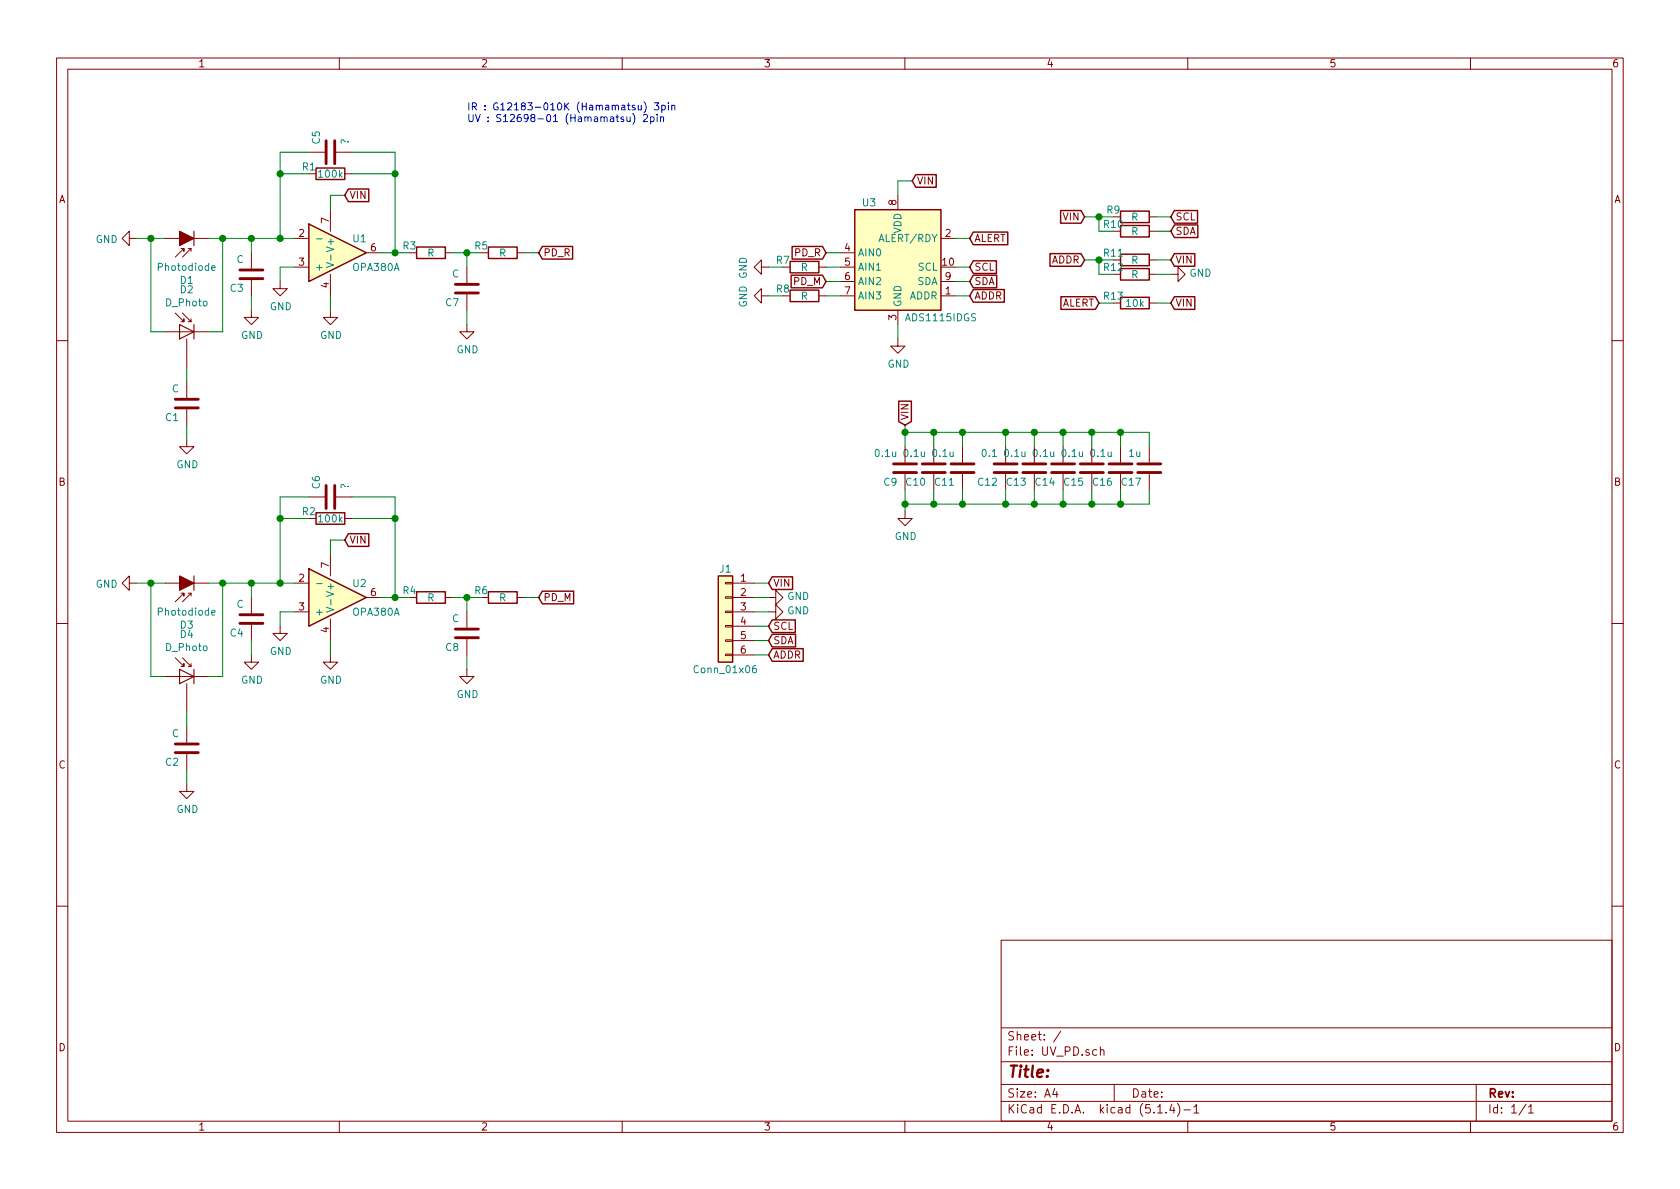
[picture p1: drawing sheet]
<svg xmlns="http://www.w3.org/2000/svg" width="297mm" height="210mm" viewBox="0 0 297 210" stroke-linecap="round" stroke-linejoin="round" font-family="sans-serif">
<g fill="none" stroke="#840000" stroke-width=".18">
<path d="M10 10.3h277v189.9h-277zM12 12.2h273v186.1h-273zM60 10.3v1.9M110 10.3v1.9M160 10.3v1.9M210 10.3v1.9M260 10.3v1.9M54.6 26.9h2.8M58.4 37.1v3.8M59.4 26.9h2.8M61 30.7h1.2M158.7 34.5v2.6"/>
<path d="M203.2 38.3h1.3M22.9 42.2v-1.3l-1.3 1.3 1.3 1.2v-1.2h1.2M29.2 58.7h7.6M29.2 42.2h7.6M31 55.4l1.5 1.5v-.5v.5h-.5M32 43.9h.5v.5v-.5l-1.5 1.6M32.3 55.4l1.5 1.5v-.5M33 59.9v5.1M33.3 56.9h.5M33.3 43.9h.5M33.8 44.4v-.5l-1.5 1.6M44.4 54.9v1.2h1.3l-1.3 1.3-1.2-1.3h1.2"/>
<path d="M44.4 44.7v2.8M44.4 49.5v2.8M49.5 49.8v1.2h1.3l-1.3 1.3-1.2-1.3h1.2M52.1 47.2h2.5M52.1 42.2h2.5M58.4 54.9v1.2h1.3l-1.3 1.3-1.3-1.3h1.3M58.4 48.5v3.8M64.8 44.7h2.5M78.7 44.7h1.3M82.5 57.4v1.3h1.3l-1.3 1.2-1.2-1.2h1.2M82.5 47.2v2.8M82.5 52.1v2.8"/>
<path d="M91.4 44.7h1.3M134.6 52.3v-1.3l-1.3 1.3 1.3 1.3v-1.3h1.3M134.6 47.2v-1.2l-1.3 1.2 1.3 1.3v-1.3h1.3M144.8 47.2h1.2M144.8 52.3h1.2M148.6 47.2h2.5M148.6 44.7h2.5M148.6 52.3h2.5M148.6 49.8h2.5M158.7 59.9v1.3h1.3l-1.3 1.3-1.2-1.3h1.2M158.7 54.9v2.5M166.4 42.2h2.5"/>
<path d="M166.4 52.3h2.5M166.4 49.8h2.5M203.2 46h1.3M203.2 48.5h1.3M203.2 40.9h1.3M203.2 53.6h1.3M207 48.5h1.3v-1.3l1.2 1.3-1.2 1.3v-1.3M10 60.2h2M33 77.7v1.3h1.3l-1.3 1.3-1.3-1.3h1.3M33 67.6v2.8M33 72.4v2.8M160 79v2.8"/>
<path d="M165.1 79v2.8M170.2 79v2.8M177.8 79v2.8M182.9 79v2.8M188 79v2.8M193 79v2.8M198.1 79v2.8M203.2 79v2.8M285 60.2h2M54.6 87.9h2.8M58.4 98v3.8M59.4 87.9h2.8"/>
<path d="M61 91.7h1.2M160 90.4v1.3h1.3l-1.3 1.3-1.3-1.3h1.3M160 83.8v2.8M165.1 83.8v2.8M170.2 83.8v2.8M177.8 83.8v2.8M182.9 83.8v2.8M188 83.8v2.8M193 83.8v2.8M198.1 83.8v2.8M203.2 83.8v2.8M10 110.3h2"/>
<path d="M22.9 103.1v-1.3l-1.3 1.3 1.3 1.3v-1.3h1.2M29.2 103.1h7.6M29.2 119.6h7.6M31 116.3l1.5 1.6v-.6v.6h-.5M32 104.9h.5v.5v-.5l-1.5 1.5M32.3 116.3l1.5 1.6v-.6M33.3 104.9h.5M33.3 117.9h.5M33.8 105.4v-.5l-1.5 1.5M44.4 115.8v1.3h1.3l-1.3 1.3-1.2-1.3h1.2M44.4 105.7v2.8M44.4 110.5v2.8"/>
<path d="M49.5 110.7v1.3h1.3l-1.3 1.3-1.2-1.3h1.2M52.1 103.1h2.5M52.1 108.2h2.5M58.4 115.8v1.3h1.3l-1.3 1.3-1.3-1.3h1.3M58.4 109.5v3.8M64.8 105.7h2.5M78.7 105.7h1.3M82.5 118.4v1.2h1.3l-1.3 1.3-1.2-1.3h1.2M82.5 108.2v2.8M82.5 113v2.8M91.4 105.7h1.3M128.3 115.7h1.2v.2h-1.2z"/>
<path d="M128.3 113.2h1.2v.2h-1.2zM128.3 110.6h1.2v.3h-1.2zM128.3 108.1h1.2v.2h-1.2zM128.3 105.5h1.2v.3h-1.2zM128.3 103h1.2v.2h-1.2zM129.5 103.1h3.8M129.5 105.7h3.8M129.5 108.2h3.8M129.5 110.7h3.8M129.5 113.3h3.8M129.5 115.8h3.8M135.9 105.7h1.3v-1.3l1.2 1.3-1.2 1.2v-1.2"/>
<path d="M135.9 108.2h1.3v-1.3l1.2 1.3-1.2 1.3v-1.3M285 110.3h2M33 138.7v1.2h1.3l-1.3 1.3-1.3-1.3h1.3M33 120.9v5.1M33 128.5v2.8M33 133.3v2.8M10 160.2h2M177 166.3h108v32h-108zM285 160.2h2M60 198.3v1.9M110 198.3v1.9M160 198.3v1.9"/>
<path d="M177 194.8h108M177 191.8h108M177 187.8h108M177 181.8h108M186.5 192.5l-.4 1h1M186.8 193v1M187.6 182.3l-1.3 2M194.6 185.7a.37 .37 0 0 1 .6 .1v.8M194.6 185.1v1.5M197 191.8v3M204.7 196.8h.8M206.2 196.7v.1"/>
<path d="M207.2 195.2l-.4 1.1h.9M207.5 195.8v1M208.2 195.1a1.71 1.71 0 0 1 0 2.3M209.3 196.3h1.2M210 198.3v1.9M211.1 195.8l.4-.5v1.5M211.1 196.8h.9M260 198.3v1.9M261 191.8v6.5M269.8 195.2l-1.2 2M270.3 195.8l.4-.5v1.5M270.3 196.8h.8"/>
</g>
<g fill="none" stroke="#840000" stroke-width=".51">
<path d="M57.7 24.9v4.1M59.2 24.9v4.1M42.4 47.7h4.1M42.4 49.3h4.1M80.5 50.3h4.1M80.5 51.8h4.1M31 70.6h4.1M31 72.1h4.1M57.7 85.8v4.1M59.2 85.8v4.1M158 82h4.1M158 83.6h4.1"/>
<path d="M163.1 82h4M163.1 83.6h4M168.1 82h4.1M168.1 83.6h4.1M175.8 82h4M175.8 83.6h4M180.8 82h4.1M180.8 83.6h4.1M185.9 82h4.1M185.9 83.6h4.1M191 82h4.1M191 83.6h4.1"/>
<path d="M196.1 82h4.1M196.1 83.6h4.1M201.2 82h4M201.2 83.6h4M42.4 108.7h4.1M42.4 110.2h4.1M80.5 111.2h4.1M80.5 112.8h4.1M31 131.6h4.1M31 133.1h4.1"/>
</g>
<path d="M31.7 57.4l2.6 1.3-2.6 1.2zM34.3 40.9v2.5M34.3 57.4v2.5M31.7 118.4l2.6 1.2-2.6 1.3zM34.3 101.8v2.6M34.3 118.4v2.5" fill="none" stroke="#840000" stroke-width=".2"/>
<g fill="#840000" stroke="#840000" stroke-width=".2">
<path d="M31.7 101.8l2.6 1.3-2.6 1.3z"/>
<path d="M31.7 40.9l2.6 1.3-2.6 1.2z"/>
</g>
<path d="M37.4 47.4l.6-.1v-.3h-.4l-.2 .2 .1 .6h.5M56 42.2h1M57.7 46.4l1.3 .5-1.3 .4M58.5 45.1v.9M37.4 108.4l.6-.2v-.2l-.4-.1-.2 .2 .1 .6h.5M56 103.2h1M57.7 107.4l1.3 .4-1.3 .4M58.5 106v1M133.7 117.7l-.4 .1a.87 .87 0 0 0 0 1.2l.4-.2v-.5l-.4-.1-.3 .2" fill="none" stroke="#008484" stroke-width=".18"/>
<g fill="none" stroke="#840000" stroke-width=".25">
<path d="M54.6 39.6l10.2 5.1-10.2 5.1zM55.9 29.7h5.1v2h-5.1zM61.6 33.4h3.6v2.3h-3.6l-.6-1.2zM151.1 37.1h15.3v17.8h-15.3zM161.9 30.9h3.6v2.2h-3.6l-.6-1.1zM187.5 37.2h3.6l.7 1.1-.7 1.2h-3.6zM198.1 37.3h5.1v2.1h-5.1zM198.1 39.9h5.1v2h-5.1zM207.6 37.2h4.1v2.3h-4.1l-.6-1.2zM207.6 39.8h4.2v2.2h-4.2l-.6-1.1zM73.7 43.7h5v2h-5zM86.4 43.7h5v2h-5z"/>
<path d="M95.9 43.6h5.3v2.2h-5.3l-.7-1.1zM139.7 46.2h5.1v2.1h-5.1zM139.7 51.3h5.1v2h-5.1zM139.9 48.7h5.5l.6 1.1-.6 1.1h-5.5zM140.1 43.6h5.3l.6 1.1-.6 1.1h-5.3zM172.1 41h6.1v2.3h-6.1l-.7-1.1zM172.1 51.2h5.5v2.2h-5.5l-.7-1.1zM172.1 46.1h4.1v2.3h-4.1l-.7-1.2zM172.1 48.7h4.1v2.2h-4.1l-.7-1.1zM185.6 44.9h5.5l.7 1.1-.7 1.1h-5.5zM187.6 52.5h6.1l.6 1.1-.6 1.1h-6.1zM198.1 45h5.1v2h-5.1z"/>
<path d="M198.1 47.5h5.1v2h-5.1zM198.1 52.6h5.1v2h-5.1zM207.6 52.5h3.7v2.2h-3.7l-.6-1.1zM207.6 44.9h3.7v2.2h-3.7l-.6-1.1zM158.9 70.9h2.2v3.6l-1.1 .7-1.1-.7zM55.9 90.7h5.1v2h-5.1zM61.6 94.4h3.6v2.2h-3.6l-.6-1.1zM54.6 100.6l10.2 5.1-10.2 5zM73.7 104.6h5v2.1h-5zM86.4 104.6h5v2.1h-5zM95.9 104.5h5.5v2.3h-5.5l-.7-1.1zM127 101.8h2.5v15.3h-2.5z"/>
<path d="M136.5 102h3.6v2.2h-3.6l-.6-1.1zM136.5 109.6h4.1v2.3h-4.1l-.6-1.2zM136.5 112.2h4.2v2.2h-4.2l-.6-1.1zM136.5 114.7h5.5v2.2h-5.5l-.6-1.1z"/>
</g>
<g fill="#ffffc2" stroke="#ffffc2" stroke-width=".18">
<path d="M54.6 39.6l10.2 5.1-10.2 5.1z"/>
<path d="M151.1 37.1h15.3v17.8h-15.3z"/>
<path d="M127 101.8h2.5v15.3h-2.5z"/>
<path d="M54.6 100.6l10.2 5.1-10.2 5z"/>
</g>
<g fill="none" stroke="#008400" stroke-width=".18">
<path d="M49.5 30.7h5.1M54.6 26.9h-5.1v15.3M61 34.5h-2.6v2.6M62.2 26.9h7.6v17.8M62.2 30.7h7.6M161.3 32h-2.6v2.5M191.8 38.3h5M194.3 38.3v2.6h2.5M204.5 38.3h2.5M24.1 42.2h5.1M26.7 42.2v16.5h2.5M36.8 42.2h15.3"/>
<path d="M39.4 42.2v16.5h-2.6M44.4 42.2v2.5M44.4 52.3v2.6M52.1 47.2h-2.6v2.6M58.4 52.3v2.6M67.3 44.7h5.1M80 44.7h5.1M82.5 44.7v2.5M82.5 54.9v2.5M92.7 44.7h2.5M135.9 52.3h2.5M135.9 47.2h2.5"/>
<path d="M146 52.3h2.6M146 47.2h2.6M146 49.8h2.6M146 44.7h2.6M158.7 57.4v2.5M168.9 42.2h2.5M168.9 52.3h2.5M168.9 47.2h2.5M168.9 49.8h2.5M191.8 46h5M194.3 53.6h2.5M194.3 46v2.5h2.5"/>
<path d="M204.5 53.6h2.5M204.5 40.9h2.5M204.5 48.5h2.5M204.5 46h2.5M33 65v2.6M33 75.2v2.5M160 76.4h43.2v2.6M160 75.2v3.8M165.1 76.4v2.6M170.2 76.4v2.6M177.8 76.4v2.6M182.9 76.4v2.6"/>
<path d="M188 76.4v2.6M193 76.4v2.6M198.1 76.4v2.6M49.5 91.7h5.1M54.6 87.9h-5.1v15.2M61 95.5h-2.6v2.5M62.2 91.7h7.6M62.2 87.9h7.6v17.8M160 86.6v3.8M165.1 86.6v2.5M170.2 86.6v2.5M177.8 86.6v2.5"/>
<path d="M182.9 86.6v2.5M188 86.6v2.5M193 86.6v2.5M198.1 86.6v2.5M203.2 86.6v2.5h-43.2M24.1 103.1h5.1M26.7 103.1v16.5h2.5M36.8 103.1h15.3M39.4 103.1v16.5h-2.6M44.4 103.1v2.6M44.4 113.3v2.5M52.1 108.2h-2.6v2.5"/>
<path d="M58.4 113.3v2.5M67.3 105.7h5.1M80 105.7h5.1M82.5 105.7v2.5M82.5 115.8v2.6M92.7 105.7h2.5M133.3 105.7h2.6M133.3 103.1h2.6M133.3 108.2h2.6M133.3 113.3h2.6M133.3 110.7h2.6M133.3 115.8h2.6"/>
<path d="M33 126v2.5M33 136.1v2.6"/>
</g>
<g fill="none" stroke="#0000c2" stroke-width=".18">
<path d="M112.9 18.6v.8l.3 .1 .2-.2M113.4 18.6v.9M113.9 18a1.4 1.4 0 0 1 0 1.9M115.7 18.2h.8l-.4 .5 .3 .1 .1 .4-.3 .3-.5-.2M117 18.7l.4-.1 .2 .2-.1 .6h-.5M117 18.6v1.3M118.2 18.2v.1M118.2 18.6v.9M118.8 18.7l.1-.1 .4 .1v.8M118.8 18.6v.9M110.8 20.7l.1 .8h.3l.2-.1M111.4 20.7v.8"/>
<path d="M111.9 20.1a1.47 1.47 0 0 1 0 1.9M113.8 20.4l.4-.2 .3 .4-.1 .2-.7 .7h.8M115 20.7h.4l.2 .2-.1 .6h-.5M115 20.7v1.2M116.2 20.2v.2M116.2 20.7v.8M116.8 20.8l.2-.1h.3v.8M116.8 20.7v.8"/>
</g>
<g fill="#008400" stroke="#008400" stroke-width=".25">
<circle cx="188" cy="89.1" r=".51"/>
<circle cx="82.6" cy="44.7" r=".51"/>
<circle cx="49.5" cy="42.2" r=".51"/>
<circle cx="198.1" cy="89.1" r=".51"/>
<circle cx="69.9" cy="44.7" r=".51"/>
<circle cx="188" cy="76.4" r=".51"/>
<circle cx="198.1" cy="76.4" r=".51"/>
<circle cx="160" cy="89.1" r=".51"/>
<circle cx="193" cy="89.1" r=".51"/>
<circle cx="26.7" cy="103.1" r=".51"/>
<circle cx="193" cy="76.4" r=".51"/>
<circle cx="160" cy="76.4" r=".51"/>
<circle cx="170.2" cy="89.1" r=".51"/>
<circle cx="170.2" cy="76.4" r=".51"/>
<circle cx="194.3" cy="46" r=".51"/>
<circle cx="26.7" cy="42.2" r=".51"/>
<circle cx="165.1" cy="76.4" r=".51"/>
<circle cx="69.9" cy="91.7" r=".51"/>
<circle cx="177.8" cy="89.1" r=".51"/>
<circle cx="69.9" cy="30.7" r=".51"/>
<circle cx="44.5" cy="103.1" r=".51"/>
<circle cx="39.4" cy="103.1" r=".51"/>
<circle cx="49.5" cy="91.7" r=".51"/>
<circle cx="165.1" cy="89.1" r=".51"/>
<circle cx="182.9" cy="89.1" r=".51"/>
<circle cx="182.9" cy="76.4" r=".51"/>
<circle cx="49.5" cy="103.1" r=".51"/>
<circle cx="44.5" cy="42.2" r=".51"/>
<circle cx="82.6" cy="105.7" r=".51"/>
<circle cx="39.4" cy="42.2" r=".51"/>
<circle cx="194.3" cy="38.3" r=".51"/>
<circle cx="69.9" cy="105.7" r=".51"/>
<circle cx="177.8" cy="76.4" r=".51"/>
<circle cx="49.5" cy="30.7" r=".51"/>
</g>
<text font-size="2.8" fill="#840000" x="178" y="190.5">Title:</text>
<g font-size="2.1" fill="#840000">
<text x="178" y="184">Sheet: /</text>
<text x="178" y="186.7">File: UV_PD.sch</text>
<text x="178" y="196.9">KiCad E.D.A. kicad (5.1.4)-1</text>
<text x="178" y="194.1">Size: A4</text>
<text x="200" y="194.1">Date:</text>
<text x="263" y="194.1">Rev:</text>
<text x="263" y="196.9">Id: 1/1</text>
</g>
<g font-size="1.8" fill="#840000">
<text x="35" y="11.9">1</text>
<text x="85" y="11.9">2</text>
<text x="135" y="11.9">3</text>
<text x="185" y="11.9">4</text>
<text x="235" y="11.9">5</text>
<text x="285" y="11.9">6</text>
<text x="10.4" y="35.9">A</text>
<text x="61.7" y="35.2">VIN</text>
<text x="162.1" y="32.6">VIN</text>
<text x="285.4" y="35.9">A</text>
<text x="52.9" y="41.9">2</text>
<text x="58.2" y="39.5" transform="rotate(-90 58.2 39.5)">7</text>
<text x="158.5" y="36.3" transform="rotate(-90 158.5 36.3)">8</text>
<text x="167.2" y="41.9">2</text>
<text x="188" y="39">VIN</text>
<text x="207.8" y="39">SCL</text>
<text x="207.8" y="41.5">SDA</text>
<text x="52.9" y="47">3</text>
<text x="65.6" y="44.4">6</text>
<text x="96" y="45.3">PD_R</text>
<text x="140.5" y="45.3">PD_R</text>
<text x="149.4" y="44.4">4</text>
<text x="149.4" y="47">5</text>
<text x="166.7" y="47">10</text>
<text x="172.2" y="42.8">ALERT</text>
<text x="172.2" y="47.9">SCL</text>
<text x="185.9" y="46.6">ADDR</text>
<text x="207.8" y="46.6">VIN</text>
<text x="58.2" y="50.9" transform="rotate(-90 58.2 50.9)">4</text>
<text x="140.4" y="50.4">PD_M</text>
<text x="149.4" y="49.5">6</text>
<text x="149.4" y="52.1">7</text>
<text x="167.2" y="52.1">1</text>
<text x="167.2" y="49.5">9</text>
<text x="172.2" y="53">ADDR</text>
<text x="172.2" y="50.4">SDA</text>
<text x="158.5" y="56.6" transform="rotate(-90 158.5 56.6)">3</text>
<text x="187.6" y="54.2">ALERT</text>
<text x="207.8" y="54.2">VIN</text>
<text x="160.7" y="74.4" transform="rotate(-90 160.7 74.4)">VIN</text>
<text x="10.4" y="85.9">B</text>
<text x="285.4" y="85.9">B</text>
<text x="58.2" y="100.4" transform="rotate(-90 58.2 100.4)">7</text>
<text x="61.7" y="96.1">VIN</text>
<text x="52.9" y="102.9">2</text>
<text x="52.9" y="107.9">3</text>
<text x="65.6" y="105.4">6</text>
<text x="96" y="106.3">PD_M</text>
<text x="131" y="102.9">1</text>
<text x="131" y="105.4">2</text>
<text x="131" y="107.9">3</text>
<text x="136.7" y="103.8">VIN</text>
<text x="58.2" y="111.9" transform="rotate(-90 58.2 111.9)">4</text>
<text x="131" y="110.5">4</text>
<text x="131" y="113">5</text>
<text x="136.7" y="111.4">SCL</text>
<text x="136.7" y="113.9">SDA</text>
<text x="131" y="115.6">6</text>
<text x="136.7" y="116.5">ADDR</text>
<text x="10.4" y="135.9">C</text>
<text x="285.4" y="135.9">C</text>
<text x="10.4" y="185.9">D</text>
<text x="285.4" y="185.9">D</text>
<text x="35" y="199.9">1</text>
<text x="85" y="199.9">2</text>
<text x="135" y="199.9">3</text>
<text x="185" y="199.9">4</text>
<text x="235" y="199.9">5</text>
<text x="285" y="199.9">6</text>
</g>
<g font-size="1.8" fill="#0000c2">
<text x="82.5" y="19.5">IR : G12183-010K (Hamamatsu) 3pin</text>
<text x="82.5" y="21.6">UV : S12698-01 (Hamamatsu) 2pin</text>
</g>
<g font-size="1.8" fill="#008484">
<text x="56.6" y="25.4" transform="rotate(-90 56.6 25.4)">C5</text>
<text x="61.6" y="25.5" transform="rotate(-90 61.6 25.5)">?</text>
<text x="53.5" y="30.1">R1</text>
<text x="56.5" y="31.4">100k</text>
<text x="152.6" y="36.5">U3</text>
<text x="159.4" y="41.3" transform="rotate(-90 159.4 41.3)">VDD</text>
<text x="195.2" y="40.3">R10</text>
<text x="195.7" y="37.8">R9</text>
<text x="200" y="39">R</text>
<text x="200" y="41.6">R</text>
<text x="16.9" y="43">GND</text>
<text x="28.1" y="47.9">Photodiode</text>
<text x="41.8" y="46.5">C</text>
<text x="55.6" y="47.9">+</text>
<text x="59.1" y="44.1" transform="rotate(-90 59.1 44.1)">V+</text>
<text x="62.5" y="42.8">U1</text>
<text x="62.5" y="47.9">OPA380A</text>
<text x="71.3" y="44.1">R3</text>
<text x="75.6" y="45.4">R</text>
<text x="84" y="44.1">R5</text>
<text x="88.3" y="45.4">R</text>
<text x="137.3" y="46.7">R7</text>
<text x="141.6" y="47.9">R</text>
<text x="151.6" y="45.3">AIN0</text>
<text x="151.6" y="47.9">AIN1</text>
<text x="155.8" y="42.8">ALERT/RDY</text>
<text x="162.3" y="47.9">SCL</text>
<text x="195.2" y="45.4">R11</text>
<text x="195.2" y="47.9">R12</text>
<text x="200" y="46.7">R</text>
<text x="31.9" y="51.9">D2</text>
<text x="31.9" y="50.2">D1</text>
<text x="40.7" y="51.6">C3</text>
<text x="79.9" y="49.1">C</text>
<text x="137.3" y="51.7">R8</text>
<text x="141.6" y="53">R</text>
<text x="151.6" y="50.4">AIN2</text>
<text x="151.6" y="53">AIN3</text>
<text x="160.8" y="53">ADDR</text>
<text x="162.1" y="50.4">SDA</text>
<text x="195.2" y="53">R13</text>
<text x="200" y="49.2">R</text>
<text x="210.3" y="48.9">GND</text>
<text x="29.4" y="54.2">D_Photo</text>
<text x="42.6" y="59.9">GND</text>
<text x="47.7" y="54.9">GND</text>
<text x="56.6" y="59.9">GND</text>
<text x="78.8" y="54.1">C7</text>
<text x="132.1" y="54.4" transform="rotate(-90 132.1 54.4)">GND GND</text>
<text x="159.4" y="54.4" transform="rotate(-90 159.4 54.4)">GND</text>
<text x="160.4" y="56.8">ADS1115IDGS</text>
<text x="199.2" y="54.3">10k</text>
<text x="80.7" y="62.5">GND</text>
<text x="156.9" y="65">GND</text>
<text x="30.4" y="69.4">C</text>
<text x="29.3" y="74.5">C1</text>
<text x="31.2" y="82.8">GND</text>
<text x="154.8" y="80.8">0.1u</text>
<text x="159.9" y="80.8">0.1u</text>
<text x="165" y="80.8">0.1u</text>
<text x="173.7" y="80.8">0.1</text>
<text x="177.7" y="80.8">0.1u</text>
<text x="182.8" y="80.8">0.1u</text>
<text x="187.9" y="80.8">0.1u</text>
<text x="192.9" y="80.8">0.1u</text>
<text x="199.6" y="80.8">1u</text>
<text x="56.6" y="86.4" transform="rotate(-90 56.6 86.4)">C6</text>
<text x="61.6" y="86.5" transform="rotate(-90 61.6 86.5)">?</text>
<text x="156.3" y="85.9">C9</text>
<text x="160.3" y="85.9">C10</text>
<text x="165.4" y="85.9">C11</text>
<text x="173" y="85.9">C12</text>
<text x="178.1" y="85.9">C13</text>
<text x="183.1" y="85.9">C14</text>
<text x="188.2" y="85.9">C15</text>
<text x="193.3" y="85.9">C16</text>
<text x="198.4" y="85.9">C17</text>
<text x="53.5" y="91.1">R2</text>
<text x="56.5" y="92.4">100k</text>
<text x="158.2" y="95.5">GND</text>
<text x="127.3" y="101.3">J1</text>
<text x="16.9" y="103.9">GND</text>
<text x="41.8" y="107.5">C</text>
<text x="59.1" y="105.1" transform="rotate(-90 59.1 105.1)">V+</text>
<text x="62.5" y="103.8">U2</text>
<text x="71.3" y="105.1">R4</text>
<text x="75.6" y="106.3">R</text>
<text x="84" y="105.1">R6</text>
<text x="88.3" y="106.3">R</text>
<text x="139.2" y="106.1">GND</text>
<text x="28.1" y="108.9">Photodiode</text>
<text x="31.9" y="111.2">D3</text>
<text x="31.9" y="112.8">D4</text>
<text x="40.7" y="112.6">C4</text>
<text x="55.6" y="108.8">+</text>
<text x="62.5" y="108.9">OPA380A</text>
<text x="79.9" y="110">C</text>
<text x="139.2" y="108.6">GND</text>
<text x="29.4" y="115.1">D_Photo</text>
<text x="47.7" y="115.8">GND</text>
<text x="78.8" y="115.1">C8</text>
<text x="123" y="119">Conn_01x06</text>
<text x="42.6" y="120.9">GND</text>
<text x="56.6" y="120.9">GND</text>
<text x="80.7" y="123.4">GND</text>
<text x="30.4" y="130.3">C</text>
<text x="29.3" y="135.4">C2</text>
<text x="31.2" y="143.8">GND</text>
</g>
</svg>
